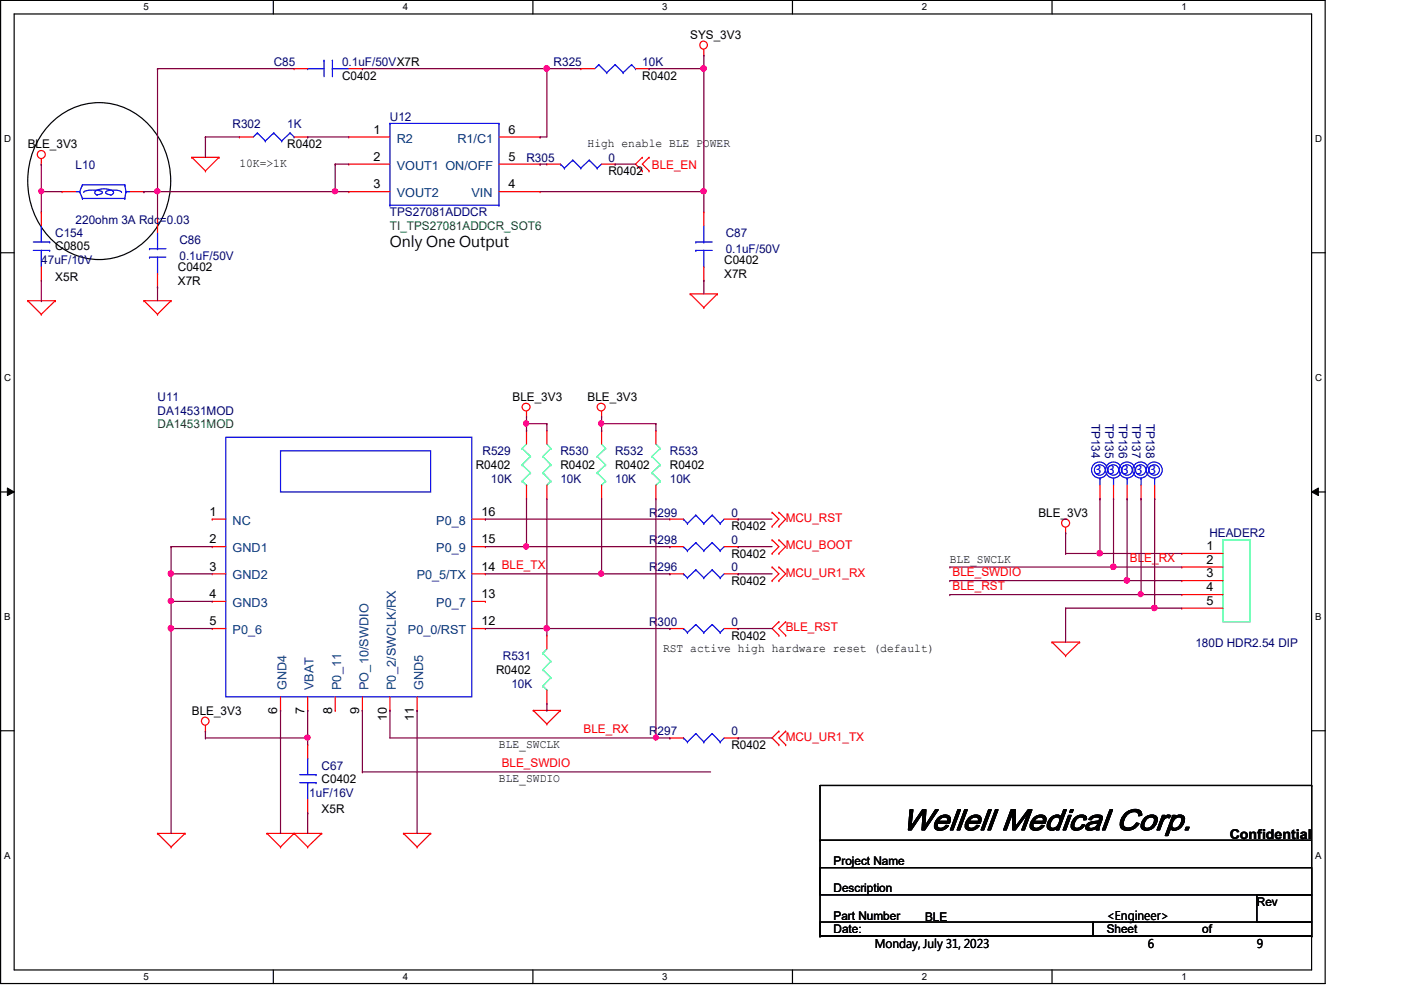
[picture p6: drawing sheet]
<svg xmlns="http://www.w3.org/2000/svg" width="297mm" height="210mm" viewBox="0 0 297 210" stroke-linecap="round" stroke-linejoin="round" font-family="sans-serif">
<path d="M.1 .1h280.9v208.4h-280.9zM3 3h275.1v202.7h-275.1z" fill="none" stroke="#000" stroke-width=".25"/>
<g fill="#fff">
<path d="M30.4 .4h1.1v2.3h-1.1z"/>
<path d="M30.4 206h1.1v2.3h-1.1z"/>
</g>
<path d="M58 .1v2.9M58 205.7v2.8" fill="none" stroke="#000" stroke-width=".25"/>
<g fill="#fff">
<path d="M85.4 .4h1.1v2.3h-1.1z"/>
<path d="M85.4 206h1.1v2.3h-1.1z"/>
</g>
<path d="M113 .1v2.9M113 205.7v2.8" fill="none" stroke="#000" stroke-width=".25"/>
<g fill="#fff">
<path d="M140.4 .4h1.1v2.3h-1.1z"/>
<path d="M140.4 206h1.1v2.3h-1.1z"/>
</g>
<path d="M168 .1v2.9M168 205.7v2.8" fill="none" stroke="#000" stroke-width=".25"/>
<g fill="#fff">
<path d="M195.4 .4h1.2v2.3h-1.2z"/>
<path d="M195.4 206h1.2v2.3h-1.2z"/>
</g>
<path d="M223.1 .1v2.9M223.1 205.7v2.8" fill="none" stroke="#000" stroke-width=".25"/>
<g fill="#fff">
<path d="M250.5 .4h1.1v2.3h-1.1z"/>
<path d="M250.5 206h1.1v2.3h-1.1z"/>
<path d="M.9 28.3h1.4v2.3h-1.4z"/>
<path d="M278.8 28.3h1.5v2.3h-1.5z"/>
<path d="M.9 78.9h1.4v2.3h-1.4z"/>
<path d="M278.8 78.9h1.5v2.3h-1.5z"/>
</g>
<path d="M.1 53.6h2.9M278.1 53.6h2.9" fill="none" stroke="#000" stroke-width=".25"/>
<g fill="#fff">
<path d="M.9 129.6h1.3v2.3h-1.3z"/>
<path d="M278.8 129.6h1.4v2.3h-1.4z"/>
</g>
<path d="M.1 104.3h2.9M278.1 104.3h2.9" fill="none" stroke="#000" stroke-width=".25"/>
<path d="M1.6 103.5l1.4 .8-1.4 .8zM278.1 104.3l1.4-.8v1.6z" fill="#000"/>
<path d="M1.6 103.5l1.4 .8-1.4 .8zM278.1 104.3l1.4-.8v1.6z" fill="none" stroke="#000" stroke-width=".21"/>
<g fill="#fff">
<path d="M.9 180.3h1.3v2.2h-1.3z"/>
<path d="M278.8 180.3h1.3v2.2h-1.3z"/>
</g>
<g fill="none" stroke="#000" stroke-width=".25">
<path d="M10.3 26.6a14.3 14.3 0 0 1 23.3 2.5 17.4 17.4 0 0 1-6.7 24.6 14.5 14.5 0 0 1-19.2-7.4 17.9 17.9 0 0 1 2.6-19.7zM.1 154.9h2.9M278.1 154.9h2.9M173.9 178.1h.1M173.9 178.1h104.2M278.1 166.5h.1M278.1 166.5h-104.2v32M278.1 166.5v32M173.9 184h104.2v5.7h-104.2zM173.9 195.5h57.9v3h-57.9zM173.9 198.5h.1M173.9 198.5h104.2"/>
<path d="M231.8 195.5h46.3v3h-46.3zM266.5 189.7h11.6v5.8h-11.6zM278.1 198.5h.1"/>
</g>
<g fill="none" stroke="#f00" stroke-width=".25">
<path d="M62.4 14.6h.1M62.4 14.6h2.8M74 14.6h2.8M76.8 14.6h.1M123.1 14.6h.1M123.1 14.6h3M134.7 14.6h2.9M137.6 14.6h.1M149.2 11.7h.1M149.2 10.5v1.2M8.8 34.8h.1M8.8 33.7v1.1"/>
<path d="M40.7 33.4h.1M40.7 33.4h5.7M40.7 33.4l2.9 2.8M43.6 36.2h.1M46.4 33.4h.1M46.4 33.4l-2.8 2.8M50.8 29h.1M50.8 29h2.9M62.4 29h2.8M65.2 29h.1M74 29h.1M74 34.8h.1"/>
<path d="M74 34.8h8.7M74 29h8.7M105.8 34.8h8.7M105.8 29h8.7M114.5 29h.1M114.5 34.8h.1M115.9 34.8h.1M115.9 34.8h2.9M127.5 34.8h2.9M130.4 34.8h.1M136.2 33.4h.1M136.2 36.2h.1"/>
<path d="M136.2 33.4l-1.5 1.4 1.5 1.4M137.6 36.2h.1M137.6 33.4h.1M137.6 33.4l-1.4 1.4 1.4 1.4M8.8 45h.1M8.8 59.4h.1M8.8 45v2.8M8.8 56.6v2.8M13.2 40.6h.1M13.2 40.6h2.8M27.6 40.6h2.9M30.5 40.6h.1"/>
<path d="M33.4 46.4h.1M33.4 46.4v2.9M33.4 58v2.9M74 40.6h.1M74 40.6h8.7M105.8 40.6h8.7M114.5 40.6h.1M149.2 59.4h.1M149.2 45h.1M149.2 45v2.8M149.2 56.6v2.8M5.9 63.8h.1"/>
<path d="M5.9 63.8h5.8M5.9 63.8l2.9 2.8M8.8 66.6h.1M11.7 63.8h.1M11.7 63.8l-2.9 2.8M30.5 63.8h.1M30.5 63.8h5.8M30.5 63.8l2.9 2.8M33.4 66.6h.1M33.4 60.9h.1M36.3 63.8h.1M36.3 63.8l-2.9 2.8"/>
<path d="M146.3 62.3h.1M146.3 62.3h5.8M146.3 62.3l2.9 2.9M149.2 65.2h.1M152.1 62.3h.1M152.1 62.3l-2.9 2.9M111.6 88.4h.1M111.6 91.3h.1M111.6 87.2v1.2M111.6 91.3v2.8M115.9 91.3h.1M115.9 91.3v2.8"/>
<path d="M127.5 88.4h.1M127.5 91.3h.1M127.5 87.2v1.2M127.5 91.3v2.8M139.1 91.3h.1M139.1 91.3v2.8M45 110.1h.1M45 115.9h.1M45 110.1h2.9M45 115.9h2.9M100 110.1h2.9M100 115.9h2.9"/>
<path d="M102.9 115.9h.1M102.9 110.1h.1M111.6 105.7h.1M111.6 102.9v2.8M115.9 105.7h.1M115.9 102.9v2.8M127.5 105.7h.1M127.5 102.9v2.8M139.1 105.7h.1M139.1 102.9v2.8M142 110.1h.1M142 115.9h.1"/>
<path d="M142 110.1h2.9M142 115.9h2.9M153.5 110.1h3M153.5 115.9h3M156.5 110.1h.1M156.5 115.9h.1M163.7 117.3h.1M163.7 114.5h.1M163.7 111.6h.1M163.7 108.6h.1M163.7 114.5l1.4 1.4-1.4 1.4M163.7 108.6l1.4 1.5-1.4 1.5"/>
<path d="M165.1 117.3h.1M165.1 114.5h.1M165.1 111.6h.1M165.1 108.6h.1M165.1 114.5l1.5 1.4-1.5 1.4M165.1 108.6l1.5 1.5-1.5 1.5M225.9 113h.1M225.9 111.8v1.2M233.2 105.7h.1M233.2 102.9v2.8M236.1 105.7h.1M236.1 102.9v2.8"/>
<path d="M239 105.7h.1M239 102.9v2.8M241.9 105.7h.1M241.9 102.9v2.8M244.8 105.7h.1M244.8 102.9v2.8M250.6 117.3h.1M250.6 117.3h8.7M45 121.7h.1M45 127.5h.1M45 133.3h.1M45 121.7h2.9"/>
<path d="M45 127.5h2.9M45 133.3h2.9M100 121.7h2.9M100 127.5h2.9M100 133.3h2.9M102.9 133.3h.1M102.9 127.5h.1M102.9 121.7h.1M115.9 134.7h.1M115.9 134.7v2.9M142 121.7h.1M142 133.3h.1"/>
<path d="M142 121.7h2.9M142 133.3h2.9M153.5 121.7h3M153.5 133.3h3M156.5 121.7h.1M156.5 133.3h.1M163.7 123.1h.1M163.7 120.2h.1M163.7 120.2l1.4 1.5-1.4 1.4M165.1 123.1h.1M165.1 120.2h.1M165.1 131.8h.1"/>
<path d="M165.1 134.7h.1M165.1 120.2l1.5 1.5-1.5 1.4M165.1 131.8l-1.4 1.5 1.4 1.4M166.6 134.7h.1M166.6 131.8h.1M166.6 131.8l-1.5 1.5 1.5 1.4M223.1 136.1h.1M223.1 136.1h5.8M223.1 136.1l2.8 2.9M225.9 139h.1M228.9 136.1h.1M228.9 136.1l-3 2.9"/>
<path d="M250.6 123.1h.1M250.6 120.2h.1M250.6 126.1h.1M250.6 128.9h.1M250.6 123.1h8.7M250.6 120.2h8.7M250.6 126.1h8.7M250.6 128.9h8.7M43.6 155h.1M43.6 153.8v1.2M59.5 150.6h.1M59.5 147.7v2.9"/>
<path d="M65.2 157.9h.1M65.2 150.6h.1M65.2 147.7v2.9M65.2 157.9v2.9M71.1 150.6h.1M71.1 147.7v2.9M76.8 150.6h.1M76.8 147.7v2.9M82.7 150.6h.1M82.7 147.7v2.9M88.4 150.6h.1M88.4 147.7v2.9"/>
<path d="M113.1 150.6h.1M113.1 150.6h5.7M113.1 150.6l2.8 2.9M115.9 153.5h.1M115.9 149.2h.1M115.9 146.3v2.9M118.8 150.6h.1M118.8 150.6l-2.9 2.9M142 156.5h.1M142 156.5h2.9M153.5 156.5h3M156.5 156.5h.1"/>
<path d="M165.1 155h.1M165.1 157.9h.1M165.1 155l-1.4 1.5 1.4 1.4M166.6 157.9h.1M166.6 155h.1M166.6 155l-1.5 1.5 1.5 1.4M33.4 176.7h.1M33.4 176.7h5.8M33.4 176.7l2.9 2.9M36.3 179.6h.1M39.2 176.7h.1M39.2 176.7l-2.9 2.9"/>
<path d="M56.6 176.7h.1M56.6 176.7h11.6M56.6 176.7l2.9 2.9M59.5 179.6h.1M62.4 176.7h.1M62.4 176.7l-2.9 2.9M62.4 176.7l2.8 2.9M65.2 179.6h.1M65.2 172.4h.1M65.2 169.5v2.9M68.2 176.7h.1M68.2 176.7l-3 2.9"/>
<path d="M85.6 176.7h.1M85.6 176.7h5.7M85.6 176.7l2.8 2.9M88.4 179.6h.1M91.3 176.7h.1M91.3 176.7l-2.9 2.9"/>
<circle cx="149.2" cy="9.5" r=".83"/>
<circle cx="8.8" cy="32.8" r=".85"/>
<circle cx="111.6" cy="86.3" r=".83"/>
<circle cx="127.5" cy="86.3" r=".83"/>
<circle cx="225.9" cy="110.9" r=".85"/>
<circle cx="43.5" cy="152.9" r=".83"/>
</g>
<g fill="none" stroke="#00ff80" stroke-width=".25">
<path d="M110.7 95.1h.1M110.7 98.6h.1M110.7 95.1l1.8 1.7M110.7 98.6l1.8 1.6M111.6 94.1l-.9 1M112.5 96.8h.1M112.5 96.8l-1.8 1.8M115.1 96.8h.1M115.1 96.8l1.7 1.8M115.9 94.1l.9 1M116.8 95.1h.1M116.8 98.6h.1"/>
<path d="M116.8 95.1l-1.7 1.7M116.8 98.6l-1.7 1.6M126.6 96.8h.1M126.6 96.8l1.8 1.8M127.5 94.1l.9 1M128.4 95.1h.1M128.4 98.6h.1M128.4 95.1l-1.8 1.7M128.4 98.6l-1.8 1.6M138.2 96.8h.1M138.2 96.8l1.8 1.8M139.1 94.1l.9 1"/>
<path d="M140 95.1h.1M140 98.6h.1M140 95.1l-1.8 1.7M140 98.6l-1.8 1.6M110.7 102h.1M110.7 102l.9 .9M111.6 102.9h.1M112.5 100.2h.1M112.5 100.2l-1.8 1.8M115.1 100.2h.1M115.1 100.2l1.7 1.8M115.9 102.9h.1"/>
<path d="M116.8 102h.1M116.8 102l-.9 .9M126.6 100.2h.1M126.6 100.2l1.8 1.8M127.5 102.9h.1M128.4 102h.1M128.4 102l-.9 .9M138.2 100.2h.1M138.2 100.2l1.8 1.8M139.1 102.9h.1M140 102h.1M140 102l-.9 .9"/>
<path d="M259.3 114.5h5.7v17.3h-5.7zM115.1 138.5h.1M115.1 138.5l1.7 1.7M115.9 137.6l-.8 .9M115.1 142h.1M115.1 145.5h.1M115.1 142l1.7 1.7M115.1 145.5l.8 .8M115.9 146.3h.1M116.8 140.2h.1M116.8 143.7h.1M116.8 140.2l-1.7 1.8"/>
<path d="M116.8 143.7l-1.7 1.8"/>
</g>
<g fill="none" stroke="#00f" stroke-width=".25">
<path d="M65.2 14.6h.1M65.2 14.6h3.5M68.7 12.8h.1M68.7 12.8v3.5M70.5 14.6h.1M70.5 12.8h.1M70.5 14.6h3.5M70.5 12.8v3.5M127 13.7h.1M127 13.7l-.9 .9M127 13.7l1.6 1.7M128.6 15.4h.1"/>
<path d="M130.4 13.7h.1M130.4 13.7l-1.8 1.7M130.4 13.7l1.7 1.7M132.1 15.4h.1M133.9 13.7h.1M133.9 13.7l-1.8 1.7M133.9 13.7l.8 .9M134.7 14.6h.1M17.5 39.2h.1M17.5 39.2l-.6 1.4M17.5 39.2h9M26.5 39.2h.1"/>
<path d="M26.5 39.2l.2 1.4M54.6 28.2h.1M54.6 28.2l-.9 .8M54.6 28.2l1.7 1.7M56.3 29.9h.1M58 28.2h.1M58 28.2l-1.7 1.7M58 28.2l1.7 1.7M59.7 29.9h.1M61.5 28.2h.1M61.5 28.2l-1.8 1.7M61.5 28.2l.9 .8"/>
<path d="M62.4 29h.1M82.7 26.2h.1M82.7 26.2h23.1M82.7 26.2v17.3M105.8 26.2h.1M105.8 26.2v17.3M118.8 34.8h.1M118.8 34.8l.9 .8M119.7 35.6h.1M121.5 34h.1M121.5 34l1.6 1.6M121.5 34l-1.8 1.6"/>
<path d="M123.1 35.6h.1M124.9 34h.1M124.9 34l1.7 1.6M124.9 34l-1.8 1.6M126.6 35.6h.1M127.5 34.8l-.9 .8M7.1 51.3h3.4M7.1 53.1h3.4M8.8 53.1h.1M8.8 47.8h.1M8.8 47.8v3.5M8.8 53.1v3.5"/>
<path d="M10.5 51.3h.1M10.5 53.1h.1M16 40.6h.9M16.9 40.6h.1M16.9 40.6l.6 1.5M17.5 42.1h.1M17.5 42.1h9M17.7 40.8a2.94 2.94 0 0 1 2.6-.5 1.48 1.48 0 0 1 1.4 .5 1.27 1.27 0 0 1-1.2 .5M20.6 41.4l-.4-.4-.1-.2a2.36 2.36 0 0 1 2.6-.7 1.43 1.43 0 0 1 1.4 .7l-.1 .2-.5 .4M25.8 40.8a2.36 2.36 0 0 0-2.3-.5 1.05 1.05 0 0 0-1.1 .5 1.09 1.09 0 0 0 1.1 .5M26.5 42.1h.1M26.7 40.6h.1"/>
<path d="M26.7 40.6h.9M26.7 40.6l-.2 1.5M31.7 54.5h.1M31.7 52.7h.1M31.7 54.5h3.5M31.7 52.7h3.5M33.4 52.7h.1M33.4 58h.1M33.4 49.3v3.4M33.4 54.5v3.5M82.7 43.5h.1M82.7 43.5h23.1"/>
<path d="M105.8 43.5h.1M147.5 53.1h.1M147.5 51.3h.1M147.5 51.3h3.5M147.5 53.1h3.5M149.2 51.3h.1M149.2 56.6h.1M149.2 47.8v3.5M149.2 53.1v3.5M47.9 92.7h52.1v55h-52.1zM59.5 95.6h31.8v8.7h-31.8zM144.9 110.1h.1"/>
<path d="M144.9 115.9h.1M144.9 110.1l.9 .9M144.9 115.9l.9 .9M145.8 111h.1M145.8 116.8h.1M147.5 109.2h.1M147.5 115.1h.1M147.5 109.2l1.7 1.8M147.5 109.2l-1.7 1.8M147.5 115.1l1.7 1.7M147.5 115.1l-1.7 1.7M149.2 111h.1"/>
<path d="M149.2 116.8h.1M151 109.2h.1M151 115.1h.1M151 109.2l1.7 1.8M151 109.2l-1.8 1.8M151 115.1l1.7 1.7M151 115.1l-1.8 1.7M152.7 111h.1M152.7 116.8h.1M153.5 110.1l-.8 .9M153.5 115.9l-.8 .9M233.2 101.4h.1"/>
<path d="M233.2 101.4v1.5M236.1 101.4h.1M236.1 101.4v1.5M239 101.4h.1M239 101.4v1.5M241.9 101.4h.1M241.9 101.4v1.5M244.8 101.4h.1M244.8 101.4v1.5M144.9 121.7h.1M144.9 133.3h.1M144.9 121.7l.9 .8"/>
<path d="M144.9 133.3l.9 .8M145.8 122.5h.1M145.8 134.1h.1M147.5 120.8h.1M147.5 132.4h.1M147.5 120.8l1.7 1.7M147.5 120.8l-1.7 1.7M147.5 132.4l1.7 1.7M147.5 132.4l-1.7 1.7M149.2 122.5h.1M149.2 134.1h.1M151 120.8h.1"/>
<path d="M151 132.4h.1M151 120.8l1.7 1.7M151 120.8l-1.8 1.7M151 132.4l1.7 1.7M151 132.4l-1.8 1.7M152.7 122.5h.1M152.7 134.1h.1M153.5 121.7l-.8 .8M153.5 133.3l-.8 .8M144.9 156.5h.1M144.9 156.5l.9 .8M145.8 157.3h.1"/>
<path d="M147.5 155.5h.1M147.5 155.5l1.7 1.8M147.5 155.5l-1.7 1.8M149.2 157.3h.1M151 155.5h.1M151 155.5l1.7 1.8M151 155.5l-1.8 1.8M152.7 157.3h.1M153.5 156.5l-.8 .8M63.5 164.3h3.5M63.5 165.9h3.5M65.2 165.9h.1"/>
<path d="M65.2 160.8h.1M65.2 160.8v3.5M65.2 165.9v3.6M67 164.3h.1M67 165.9h.1"/>
<circle cx="233.1" cy="99.7" r="1.71"/>
<circle cx="233.2" cy="99.7" r="1.13"/>
<circle cx="236.1" cy="99.7" r="1.13"/>
<circle cx="236.1" cy="99.7" r="1.71"/>
<circle cx="239" cy="99.7" r="1.71"/>
<circle cx="239" cy="99.7" r="1.11"/>
<circle cx="241.8" cy="99.7" r="1.71"/>
<circle cx="241.8" cy="99.7" r="1.11"/>
<circle cx="244.7" cy="99.7" r="1.71"/>
<circle cx="244.7" cy="99.7" r="1.11"/>
</g>
<g fill="none" stroke="#800040" stroke-width=".25">
<path d="M36.3 115.9h.1M36.3 115.9h8.7M36.3 115.9v5.8M102.9 110.1h.1M102.9 110.1h39.1M102.9 115.9h8.7M111.6 115.9h.1M156.5 110.1h.1M156.5 115.9h.1M156.5 110.1h7.2M156.5 115.9h7.2M225.9 113h.1"/>
<path d="M225.9 117.3h.1M225.9 113v4.3M225.9 117.3h7.3M36.3 121.7h.1M36.3 121.7h8.7M102.9 121.7h24.6M127.5 121.7h.1M156.5 121.7h.1M156.5 121.7h7.2M201.4 120.2h.1M201.4 123.1h.1M201.4 126.1h.1"/>
<path d="M201.4 120.2h34.7M201.4 123.1h37.6M201.4 126.1h40.5M225.9 128.9h.1M225.9 128.9v7.2M225.9 128.9h18.9M82.7 150.6h.1M82.7 150.6v5.9h56.4M139.1 156.5h.1M156.5 156.5h.1M156.5 156.5h7.2"/>
</g>
<circle cx="36.2" cy="121.6" r=".57" fill="#f0f"/>
<circle cx="36.2" cy="121.6" r=".57" fill="none" stroke="#f0f" stroke-width=".25"/>
<path d="M36.3 127.5h.1M36.3 133.3h.1M36.3 121.7v5.8M36.3 133.3v43.4M36.3 133.3h8.7" fill="none" stroke="#800040" stroke-width=".25"/>
<circle cx="36.2" cy="133.2" r=".57" fill="#f0f"/>
<circle cx="36.2" cy="133.2" r=".57" fill="none" stroke="#f0f" stroke-width=".25"/>
<path d="M102.9 133.3h13M115.9 133.3h.1M156.5 133.3h.1M156.5 133.3h7.2M43.6 155h.1M43.6 156.5h.1M43.6 155v1.5M43.6 156.5h21.6M59.5 150.6h.1M59.5 150.6v26.1M88.4 150.6h.1M88.4 150.6v26.1" fill="none" stroke="#800040" stroke-width=".25"/>
<circle cx="65.2" cy="156.4" r=".55" fill="#f0f"/>
<circle cx="65.2" cy="156.4" r=".55" fill="none" stroke="#f0f" stroke-width=".25"/>
<path d="M33.4 14.6h.1M33.4 14.6h29M33.4 14.6v26M65.2 150.6h.1M65.2 156.5h.1M65.2 150.6v7.3M76.8 150.6h.1M76.8 150.6v13.1M65.2 172.4h.1M65.2 172.4v4.3M76.8 163.7h.1M76.8 163.7h73.9" fill="none" stroke="#800040" stroke-width=".25"/>
<circle cx="33.4" cy="40.5" r=".55" fill="#f0f"/>
<circle cx="33.4" cy="40.5" r=".55" fill="none" stroke="#f0f" stroke-width=".25"/>
<path d="M76.8 14.6h.1M76.8 14.6h39.1" fill="none" stroke="#800040" stroke-width=".25"/>
<circle cx="115.9" cy="14.5" r=".57" fill="#f0f"/>
<circle cx="115.9" cy="14.5" r=".57" fill="none" stroke="#f0f" stroke-width=".25"/>
<path d="M115.9 14.6h.1M115.9 14.6v14.4M115.9 14.6h7.2M137.6 14.6h.1M137.6 14.6h11.6" fill="none" stroke="#800040" stroke-width=".25"/>
<circle cx="149.2" cy="14.5" r=".57" fill="#f0f"/>
<circle cx="149.2" cy="14.5" r=".57" fill="none" stroke="#f0f" stroke-width=".25"/>
<path d="M149.2 14.6h.1M149.2 11.7h.1M149.2 11.7v28.9M8.8 34.8h.1M8.8 34.8v5.8M43.6 29h.1M43.6 29v4.4M43.6 29h7.2M65.2 29h.1M65.2 29h8.8M114.5 29h.1M114.5 29h1.4" fill="none" stroke="#800040" stroke-width=".25"/>
<circle cx="8.7" cy="40.5" r=".52" fill="#f0f"/>
<circle cx="8.7" cy="40.5" r=".52" fill="none" stroke="#f0f" stroke-width=".25"/>
<path d="M71.1 34.8h.1M71.1 34.8h2.9M71.1 34.8v5.8M114.5 34.8h.1M114.5 34.8h1.4M33.4 40.6h.1M33.4 40.6v5.8M33.4 40.6h40.6M71.1 40.6h.1" fill="none" stroke="#800040" stroke-width=".25"/>
<circle cx="71" cy="40.5" r=".55" fill="#f0f"/>
<circle cx="71" cy="40.5" r=".55" fill="none" stroke="#f0f" stroke-width=".25"/>
<path d="M114.5 40.6h34.7M149.2 40.6h.1" fill="none" stroke="#800040" stroke-width=".25"/>
<circle cx="149.2" cy="40.5" r=".55" fill="#f0f"/>
<circle cx="149.2" cy="40.5" r=".55" fill="none" stroke="#f0f" stroke-width=".25"/>
<path d="M130.4 34.8h.1M130.4 34.8h4.3M149.2 40.6h.1M149.2 59.4h.1M149.2 40.6v4.4M149.2 59.4v2.9M33.4 60.9h.1M33.4 60.9v2.9M233.2 105.7h.1M233.2 105.7v11.6" fill="none" stroke="#800040" stroke-width=".25"/>
<circle cx="233.1" cy="117.3" r=".57" fill="#f0f"/>
<circle cx="233.1" cy="117.3" r=".57" fill="none" stroke="#f0f" stroke-width=".25"/>
<path d="M233.2 117.3h.1M233.2 117.3h17.4M236.1 105.7h.1M236.1 105.7v14.5" fill="none" stroke="#800040" stroke-width=".25"/>
<circle cx="236" cy="120.2" r=".57" fill="#f0f"/>
<circle cx="236" cy="120.2" r=".57" fill="none" stroke="#f0f" stroke-width=".25"/>
<path d="M239 105.7h.1M239 105.7v17.4M236.1 120.2h.1M236.1 120.2h14.5" fill="none" stroke="#800040" stroke-width=".25"/>
<circle cx="238.9" cy="123.1" r=".57" fill="#f0f"/>
<circle cx="238.9" cy="123.1" r=".57" fill="none" stroke="#f0f" stroke-width=".25"/>
<path d="M241.9 105.7h.1M241.9 105.7v20.4M239 123.1h.1M239 123.1h11.6" fill="none" stroke="#800040" stroke-width=".25"/>
<circle cx="241.8" cy="126" r=".52" fill="#f0f"/>
<circle cx="241.8" cy="126" r=".52" fill="none" stroke="#f0f" stroke-width=".25"/>
<path d="M244.8 105.7h.1M244.8 105.7v23.2M241.9 126.1h.1M241.9 126.1h8.7" fill="none" stroke="#800040" stroke-width=".25"/>
<circle cx="244.7" cy="128.9" r=".57" fill="#f0f"/>
<circle cx="244.7" cy="128.9" r=".57" fill="none" stroke="#f0f" stroke-width=".25"/>
<path d="M36.3 127.5h.1M36.3 127.5h8.7M244.8 128.9h.1M244.8 128.9h5.8" fill="none" stroke="#800040" stroke-width=".25"/>
<circle cx="36.2" cy="127.4" r=".55" fill="#f0f"/>
<circle cx="36.2" cy="127.4" r=".55" fill="none" stroke="#f0f" stroke-width=".25"/>
<path d="M8.8 40.6h.1M8.8 40.6h4.4M8.8 40.6v4.4M8.8 59.4v4.4M30.5 40.6h.1M30.5 40.6h2.9M8.8 63.8h.1M111.6 115.9h.1M111.6 105.7v10.2M36.3 133.3h.1M36.3 127.5v5.8" fill="none" stroke="#800040" stroke-width=".25"/>
<circle cx="111.5" cy="115.9" r=".54" fill="#f0f"/>
<circle cx="111.5" cy="115.9" r=".54" fill="none" stroke="#f0f" stroke-width=".25"/>
<path d="M111.6 115.9h30.4M115.9 105.7v27.6M142 115.9h.1M115.9 133.3h.1" fill="none" stroke="#800040" stroke-width=".25"/>
<circle cx="115.9" cy="133.2" r=".57" fill="#f0f"/>
<circle cx="115.9" cy="133.2" r=".57" fill="none" stroke="#f0f" stroke-width=".25"/>
<path d="M111.6 89.8h.1M111.6 88.4v1.4M115.9 133.3h26.1M142 133.3h.1" fill="none" stroke="#800040" stroke-width=".25"/>
<circle cx="111.5" cy="89.8" r=".54" fill="#f0f"/>
<circle cx="111.5" cy="89.8" r=".54" fill="none" stroke="#f0f" stroke-width=".25"/>
<path d="M111.6 89.8h.1M111.6 91.3h.1M111.6 89.8h4.3M111.6 89.8v1.5M115.9 89.8h.1M115.9 89.8v1.5M127.5 89.8h.1M127.5 88.4v1.4M115.9 133.3h.1M115.9 133.3v1.4M115.9 150.6h.1M115.9 149.2v1.4" fill="none" stroke="#800040" stroke-width=".25"/>
<circle cx="127.4" cy="89.8" r=".54" fill="#f0f"/>
<circle cx="127.4" cy="89.8" r=".54" fill="none" stroke="#f0f" stroke-width=".25"/>
<path d="M127.5 89.8h.1M127.5 91.3h.1M127.5 89.8h11.6M127.5 89.8v1.5M139.1 89.8h.1M139.1 89.8v1.5M127.5 105.7v16M127.5 121.7h.1" fill="none" stroke="#800040" stroke-width=".25"/>
<circle cx="127.4" cy="121.6" r=".54" fill="#f0f"/>
<circle cx="127.4" cy="121.6" r=".54" fill="none" stroke="#f0f" stroke-width=".25"/>
<path d="M139.1 105.7v50.8M127.5 121.7h14.5M142 121.7h.1M139.1 156.5h.1" fill="none" stroke="#800040" stroke-width=".25"/>
<circle cx="139.1" cy="156.4" r=".52" fill="#f0f"/>
<circle cx="139.1" cy="156.4" r=".52" fill="none" stroke="#f0f" stroke-width=".25"/>
<path d="M139.1 156.5h2.9M142 156.5h.1" fill="none" stroke="#800040" stroke-width=".25"/>
<circle cx="36.2" cy="121.6" r=".57" fill="#f0f"/>
<circle cx="36.2" cy="121.6" r=".57" fill="none" stroke="#f0f" stroke-width=".25"/>
<circle cx="36.2" cy="133.2" r=".57" fill="#f0f"/>
<circle cx="36.2" cy="133.2" r=".57" fill="none" stroke="#f0f" stroke-width=".25"/>
<circle cx="65.2" cy="156.4" r=".55" fill="#f0f"/>
<circle cx="65.2" cy="156.4" r=".55" fill="none" stroke="#f0f" stroke-width=".25"/>
<circle cx="33.4" cy="40.5" r=".55" fill="#f0f"/>
<circle cx="33.4" cy="40.5" r=".55" fill="none" stroke="#f0f" stroke-width=".25"/>
<circle cx="115.9" cy="14.5" r=".57" fill="#f0f"/>
<circle cx="115.9" cy="14.5" r=".57" fill="none" stroke="#f0f" stroke-width=".25"/>
<circle cx="149.2" cy="14.5" r=".57" fill="#f0f"/>
<circle cx="149.2" cy="14.5" r=".57" fill="none" stroke="#f0f" stroke-width=".25"/>
<circle cx="8.7" cy="40.5" r=".52" fill="#f0f"/>
<circle cx="8.7" cy="40.5" r=".52" fill="none" stroke="#f0f" stroke-width=".25"/>
<circle cx="71" cy="40.5" r=".55" fill="#f0f"/>
<circle cx="71" cy="40.5" r=".55" fill="none" stroke="#f0f" stroke-width=".25"/>
<circle cx="149.2" cy="40.5" r=".55" fill="#f0f"/>
<circle cx="149.2" cy="40.5" r=".55" fill="none" stroke="#f0f" stroke-width=".25"/>
<circle cx="233.1" cy="117.3" r=".57" fill="#f0f"/>
<circle cx="233.1" cy="117.3" r=".57" fill="none" stroke="#f0f" stroke-width=".25"/>
<circle cx="236" cy="120.2" r=".57" fill="#f0f"/>
<circle cx="236" cy="120.2" r=".57" fill="none" stroke="#f0f" stroke-width=".25"/>
<circle cx="238.9" cy="123.1" r=".57" fill="#f0f"/>
<circle cx="238.9" cy="123.1" r=".57" fill="none" stroke="#f0f" stroke-width=".25"/>
<circle cx="241.8" cy="126" r=".52" fill="#f0f"/>
<circle cx="241.8" cy="126" r=".52" fill="none" stroke="#f0f" stroke-width=".25"/>
<circle cx="244.7" cy="128.9" r=".57" fill="#f0f"/>
<circle cx="244.7" cy="128.9" r=".57" fill="none" stroke="#f0f" stroke-width=".25"/>
<circle cx="36.2" cy="127.4" r=".55" fill="#f0f"/>
<circle cx="36.2" cy="127.4" r=".55" fill="none" stroke="#f0f" stroke-width=".25"/>
<circle cx="111.5" cy="115.9" r=".54" fill="#f0f"/>
<circle cx="111.5" cy="115.9" r=".54" fill="none" stroke="#f0f" stroke-width=".25"/>
<circle cx="115.9" cy="133.2" r=".57" fill="#f0f"/>
<circle cx="115.9" cy="133.2" r=".57" fill="none" stroke="#f0f" stroke-width=".25"/>
<circle cx="111.5" cy="89.8" r=".54" fill="#f0f"/>
<circle cx="111.5" cy="89.8" r=".54" fill="none" stroke="#f0f" stroke-width=".25"/>
<circle cx="127.4" cy="89.8" r=".54" fill="#f0f"/>
<circle cx="127.4" cy="89.8" r=".54" fill="none" stroke="#f0f" stroke-width=".25"/>
<circle cx="127.4" cy="121.6" r=".54" fill="#f0f"/>
<circle cx="127.4" cy="121.6" r=".54" fill="none" stroke="#f0f" stroke-width=".25"/>
<circle cx="139.1" cy="156.4" r=".52" fill="#f0f"/>
<circle cx="139.1" cy="156.4" r=".52" fill="none" stroke="#f0f" stroke-width=".25"/>
<g font-size="6.4">
<text x="191.3" y="176">W ellellM eeeddd iiicccaaalllCCC ooorrrppp.</text>
<text x="191.3" y="176">W ellellM</text>
<text x="250.7" y="176">.</text>
</g>
<text font-size="3.1" x="82.7" y="52.4">Only One Output</text>
<g font-size="2.9" fill="#00f">
<text x="232" y="100.6">3</text>
<text x="234.9" y="100.6">3</text>
<text x="237.9" y="100.6">3</text>
<text x="240.7" y="100.6">3</text>
<text x="243.6" y="100.6">3</text>
</g>
<text font-size="2.9" x="260.7" y="178">Confidential</text>
<g font-size="2.6">
<text x="79.2" y="28.4">1</text>
<text x="107.8" y="28.4">6</text>
<text x="79.2" y="34.1">2</text>
<text x="107.8" y="34.1">5</text>
<text x="79.2" y="40">3</text>
<text x="107.8" y="40">4</text>
<text x="44.4" y="109.4">1</text>
<text x="102.1" y="109.4">16</text>
<text x="44.4" y="115.2">2</text>
<text x="102.1" y="115.2">15</text>
<text x="255.8" y="116.7">1</text>
<text x="255.8" y="119.5">2</text>
<text x="44.4" y="121">3</text>
<text x="102.1" y="121">14 BLE_TX</text>
<text x="255.8" y="122.4">3</text>
<text x="255.8" y="125.4">4</text>
<text x="44.4" y="126.8">4</text>
<text x="102.1" y="126.8">13</text>
<text x="255.8" y="128.3">5</text>
<text x="44.4" y="132.6">5</text>
<text x="102.1" y="132.6">12</text>
<text x="58.8" y="151.3" transform="rotate(-90 58.8 151.3)">6</text>
<text x="64.6" y="151.3" transform="rotate(-90 64.6 151.3)">7</text>
<text x="70.4" y="151.3" transform="rotate(-90 70.4 151.3)">8</text>
<text x="76.2" y="151.3" transform="rotate(-90 76.2 151.3)">9</text>
<text x="82" y="152.8" transform="rotate(-90 82 152.8)">10</text>
<text x="87.8" y="152.8" transform="rotate(-90 87.8 152.8)">11</text>
</g>
<g font-size="2.6" fill="#004080">
<text x="84.1" y="30.2">R2</text>
<text x="84.1" y="36">VOUT1 ON/OFF</text>
<text x="97" y="30.2">R1/C1</text>
<text x="84.1" y="41.8">VOUT2</text>
<text x="99.9" y="41.8">VIN</text>
<text x="49.3" y="111.3">NC</text>
<text x="92.5" y="111.3">P0_8</text>
<text x="49.3" y="117.1">GND1</text>
<text x="92.5" y="117.1">P0_9</text>
<text x="49.3" y="122.9">GND2</text>
<text x="88.3" y="122.9">P0_5/TX</text>
<text x="49.3" y="128.7">GND3</text>
<text x="92.5" y="128.7">P0_7</text>
<text x="49.3" y="134.5">P0_6</text>
<text x="86.5" y="134.5">P0_0/RST</text>
<text x="60.7" y="146.3" transform="rotate(-90 60.7 146.3)">GND4</text>
<text x="66.5" y="146.3" transform="rotate(-90 66.5 146.3)">VBAT</text>
<text x="72.3" y="146.3" transform="rotate(-90 72.3 146.3)">P0_11</text>
<text x="78.1" y="146.3" transform="rotate(-90 78.1 146.3)">PO_10/SWDIO</text>
<text x="83.9" y="146.3" transform="rotate(-90 83.9 146.3)">P0_2/SWCLK/RX</text>
<text x="89.7" y="146.3" transform="rotate(-90 89.7 146.3)">GND5</text>
</g>
<g font-size="2.5">
<text x="146.3" y="8.2">SYS_3V3</text>
<text x="72.5" y="16.9">C0402</text>
<text x="136.2" y="16.9">R0402</text>
<text x="5.9" y="31.4">BLE_3V3</text>
<text x="50.8" y="35.5">10K=&gt;1K</text>
<text x="60.9" y="31.4">R0402</text>
<text x="124.6" y="31.2">High enable BLE POWER</text>
<text x="129" y="37.2">R0402</text>
<text x="11.7" y="53.1">C0805</text>
<text x="11.7" y="59.5">X5R</text>
<text x="37.7" y="57.5">C0402</text>
<text x="153.5" y="56">C0402</text>
<text x="153.5" y="58.9">X7R</text>
<text x="37.7" y="60.4">X7R</text>
<text x="108.7" y="85">BLE_3V3</text>
<text x="124.6" y="85">BLE_3V3</text>
<text x="100.9" y="99.5">R0402</text>
<text x="118.8" y="99.5">R0402</text>
<text x="130.4" y="99.5">R0402</text>
<text x="142" y="99.5">R0402</text>
<text x="155.1" y="112.4">R0402</text>
<text x="220.2" y="109.6">BLE_3V3</text>
<text x="155.1" y="118.3">R0402</text>
<text x="201.4" y="119.5">BLE_SWCLK</text>
<text x="155.1" y="124">R0402</text>
<text x="155.1" y="135.6">R0402</text>
<text x="105.2" y="142.9">R0402</text>
<text x="140.6" y="138.3">RST active high hardware reset (default)</text>
<text x="40.7" y="151.6">BLE_3V3</text>
<text x="105.8" y="158.6">BLE_SWCLK</text>
<text x="155.1" y="158.8">R0402</text>
<text x="68.2" y="166">C0402</text>
<text x="105.8" y="165.8">BLE_SWDIO</text>
<text x="68.2" y="172.4">X5R</text>
<text x="176.7" y="183.4">Project Name</text>
<text x="176.7" y="189.2">Description</text>
<text x="176.7" y="195">Part Number</text>
<text x="176.7" y="197.9">Date:</text>
<text x="196.1" y="195.3">BLE</text>
<text x="234.7" y="197.9">Sheet</text>
<text x="234.7" y="195.2">&lt;Engineer&gt;</text>
<text x="254.9" y="197.9">of</text>
<text x="266.5" y="192.1">Rev</text>
<text x="185.5" y="201">Monday, July 31, 2023</text>
<text x="243.4" y="201">6</text>
<text x="266.5" y="201">9</text>
</g>
<g font-size="2.5" fill="#000080">
<text x="58" y="14.1">C85</text>
<text x="72.5" y="14.1">0.1uF/50VX7R</text>
<text x="117.4" y="14.1">R325</text>
<text x="136.2" y="14.1">10K</text>
<text x="49.3" y="27.1">R302</text>
<text x="60.9" y="27.1">1K</text>
<text x="82.7" y="25.6">U12</text>
<text x="16" y="35.7">L10</text>
<text x="111.6" y="34.3">R305</text>
<text x="129" y="34.3">0</text>
<text x="16" y="47.6">220ohm 3A Rdc=0.03</text>
<text x="82.7" y="45.9">TPS27081ADDCR</text>
<text x="11.7" y="50.2">C154</text>
<text x="38.1" y="51.6">C86</text>
<text x="153.9" y="50.2">C87</text>
<text x="153.9" y="53.7">0.1uF/50V</text>
<text x="8.8" y="56">47uF/10V</text>
<text x="38.1" y="55.1">0.1uF/50V</text>
<text x="33.4" y="87.9">DA14531MOD</text>
<text x="33.4" y="85">U11</text>
<text x="231.4" y="89.8" transform="rotate(90 231.4 89.8)">TP134</text>
<text x="234.3" y="89.8" transform="rotate(90 234.3 89.8)">TP135</text>
<text x="237.2" y="89.8" transform="rotate(90 237.2 89.8)">TP136</text>
<text x="240.1" y="89.8" transform="rotate(90 240.1 89.8)">TP137</text>
<text x="243" y="89.8" transform="rotate(90 243 89.8)">TP138</text>
<text x="102.3" y="96.5">R529</text>
<text x="118.8" y="96.5">R530</text>
<text x="130.4" y="96.5">R532</text>
<text x="142" y="96.5">R533</text>
<text x="104.1" y="102.4">10K</text>
<text x="118.8" y="102.4">10K</text>
<text x="130.4" y="102.4">10K</text>
<text x="142" y="102.4">10K</text>
<text x="137.6" y="109.6">R299</text>
<text x="155.1" y="109.6">0</text>
<text x="256.4" y="114">HEADER2</text>
<text x="137.6" y="115.4">R298</text>
<text x="155.1" y="115.4">0</text>
<text x="137.6" y="121.2">R296</text>
<text x="155.1" y="121.2">0</text>
<text x="137.6" y="132.8">R300</text>
<text x="155.1" y="132.8">0</text>
<text x="253.4" y="137.1">180D HDR2.54 DIP</text>
<text x="106.6" y="140">R531</text>
<text x="108.4" y="145.8">10K</text>
<text x="137.6" y="155.9">R297</text>
<text x="155.1" y="155.9">0</text>
<text x="68.2" y="163.2">C67</text>
<text x="65.6" y="168.9">1uF/16V</text>
</g>
<g font-size="2.5" fill="#f00">
<text x="138.2" y="35.7">BLE_EN</text>
<text x="166.6" y="110.7">MCU_RST</text>
<text x="166.6" y="116.5">MCU_BOOT</text>
<text x="239.6" y="119.2">BLE_RX</text>
<text x="166.6" y="122.3">MCU_UR1_RX</text>
<text x="202" y="122.1">BLE_SWDIO</text>
<text x="202" y="125.1">BLE_RST</text>
<text x="166.6" y="133.9">BLE_RST</text>
<text x="123.7" y="155.4">BLE_RX</text>
<text x="166.6" y="157.1">MCU_UR1_TX</text>
<text x="106.4" y="162.6">BLE_SWDIO</text>
</g>
<g font-size="2.5" fill="#008000">
<text x="82.7" y="48.8">TI_TPS27081ADDCR_SOT6</text>
<text x="33.4" y="90.8">DA14531MOD</text>
</g>
<g font-size="2">
<text x="30.4" y="2.2">5</text>
<text x="85.4" y="2.2">4</text>
<text x="140.4" y="2.2">3</text>
<text x="195.4" y="2.2">2</text>
<text x="250.5" y="2.2">1</text>
<text x=".9" y="30.1">D</text>
<text x="278.8" y="30.1">D</text>
<text x=".9" y="80.7">C</text>
<text x="278.8" y="80.7">C</text>
<text x=".9" y="131.4">B</text>
<text x="278.8" y="131.4">B</text>
<text x=".9" y="182">A</text>
<text x="278.8" y="182">A</text>
<text x="30.4" y="207.8">5</text>
<text x="85.4" y="207.8">4</text>
<text x="140.4" y="207.8">3</text>
<text x="195.4" y="207.8">2</text>
<text x="250.5" y="207.8">1</text>
</g>
</svg>
